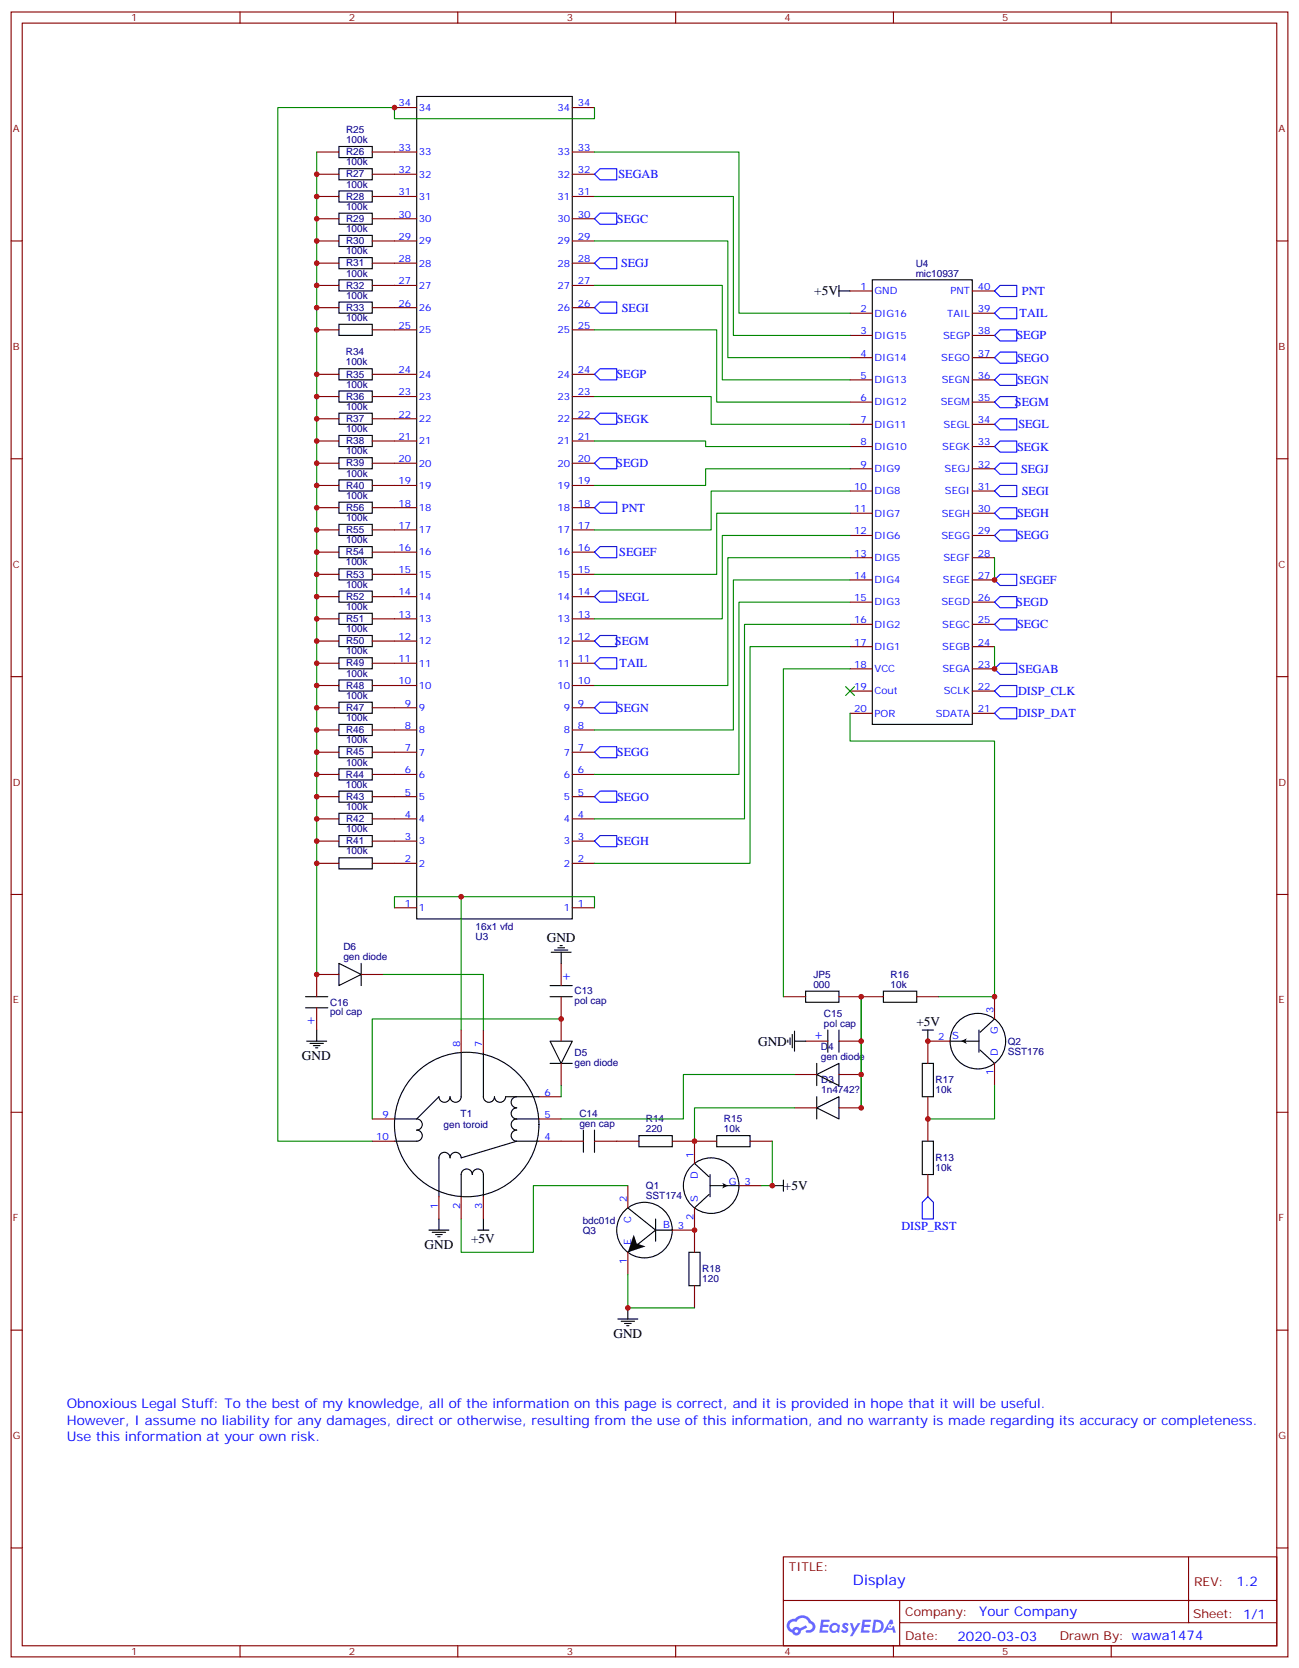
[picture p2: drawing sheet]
<svg xmlns="http://www.w3.org/2000/svg" width="412mm" height="529mm" viewBox="0 0 412 529" stroke-linecap="round" stroke-linejoin="round" font-family="sans-serif">
<g fill="none" stroke="#870000" stroke-width=".35">
<path d="M3.5 3.8h405.4v522.1h-405.4zM7.1 7.3h398.2v515.1h-398.2zM76.2 3.8v3.5M145.3 3.8v3.5M214.5 3.8v3.5M283.6 3.8v3.5M352.8 3.8v3.5M3.5 76.5h3.6M405.3 76.5h3.6M3.5 145.6h3.6M405.3 145.6h3.6M3.5 214.8h3.6"/>
<path d="M405.3 214.8h3.6M3.5 283.9h3.6M405.3 283.9h3.6M3.5 353.1h3.6M405.3 353.1h3.6M3.5 422.2h3.6M405.3 422.2h3.6M3.5 491.3h3.6M248.7 494.2h156.6v28.2h-156.6zM377.3 494.2v20.9M405.3 491.3h3.6M248.7 508h156.5"/>
<path d="M285.6 515.1h119.6M285.6 508v14.1M76.2 522.4v3.5M145.3 522.4v3.5M214.5 522.4v3.5M283.6 522.4v3.5M352.8 522.4v3.5"/>
</g>
<g fill="#5487ff">
<path d="M267.7 515.3a1.22 1.22 0 0 1 1.7 .3l-.4 .6a.47 .47 0 0 0-.3-.4 .47 .47 0 0 0-.5 .2l.1 .2a1.14 1.14 0 0 1 .8 1.8 1.14 1.14 0 0 1-1.9-.1l-.2-.1 .5-.6 .7 .4a.29 .29 0 0 0 .3-.2 .29 .29 0 0 0-.2-.3 1.04 1.04 0 0 1-.6-1.8z"/>
<path d="M260.7 514.1h2.4l.3 .2-.2 .5h-1.8l-.1 .9h1.5l.3 .4-.3 .3h-1.6l-.2 1.1 1.7 .1 .2 .3-.2 .3-2.6 .1z"/>
<path d="M273.8 514.1l2.7 .2-.1 .5h-1.8l-.2 .9h1.6l.3 .4-.4 .3h-1.6l-.1 1.1 1.7 .1 .2 .3-.2 .3-2.6 .1z"/>
<path d="M282.6 514.1h.7l.3 1.3-.6 .3a.69 .69 0 0 0-1 .3 .69 .69 0 0 0 .4 .9 .69 .69 0 0 0 .9-.6l.5-.3 .6 2.2h-.8l-.2-.8h-1.8l-.5 .8h-.8z"/>
<path d="M269.8 515.2h.8l.6 1.8 1.1-1.8h.9l-2.6 4.2h-.8l.9-1.6z"/>
<path d="M277.4 514.1l-.6 4.2h1.3a2.11 2.11 0 0 0 2.5-2.2 2.11 2.11 0 0 0-2.5-2zM278.1 514.8a1.43 1.43 0 0 1 1.6 1.6 1.43 1.43 0 0 1-2 1.1z"/>
<path d="M263.7 515.7a1.54 1.54 0 0 0-.1 2.2 1.54 1.54 0 0 0 2.2 .1l.6 .3 .3-2.3-.6-.3a1.49 1.49 0 0 0-2.4 0zM264 516.7a.94 .94 0 0 1 1.8 0 .94 .94 0 0 1-1.8 0z"/>
<path d="M250.4 514.5a2.18 2.18 0 0 0 1.1 3.7 1.44 1.44 0 0 0 1.6 .9 1.44 1.44 0 0 0 1.2-1.5l2-1-.5-.7-1.9 1a1.47 1.47 0 0 0-2.4 .4 1.39 1.39 0 0 1-.7-1.9 1.39 1.39 0 0 1 2-.5 2.12 2.12 0 0 1 2.2-1.3 2.12 2.12 0 0 1 1.9 1.7 1.14 1.14 0 0 1 1.1 1.4 1.14 1.14 0 0 1-1.7 .7 .43 .43 0 0 0-.5 .4 .43 .43 0 0 0 .4 .5 1.98 1.98 0 0 0 2.5-1.3 1.98 1.98 0 0 0-1.2-2.5 3.1 3.1 0 0 0-5.3-.7l-.9 .1zM252.3 517.8a.55 .55 0 0 1 1.1 0 .55 .55 0 0 1-1.1 0z"/>
<circle cx="282.6" cy="516.2" r=".26"/>
</g>
<g fill="none" stroke="#000" stroke-width=".35">
<path d="M132.3 30.6h49.4v261.1h-49.4zM107.6 46.5h10.6v3.5h-10.6zM107.6 53.6h10.6v3.5h-10.6zM107.6 60.6h10.6v3.5h-10.6zM107.6 67.7h10.6v3.5h-10.6zM107.6 74.7h10.6v3.5h-10.6zM107.6 81.8h10.6v3.5h-10.6zM107.6 88.8h10.6v3.6h-10.6zM107.6 95.9h10.6v3.5h-10.6zM266.3 90.6v3.5M266.3 92.4h3.6M276.9 88.8h31.8v141.1h-31.8z"/>
<path d="M107.6 102.9h10.6v3.6h-10.6zM107.6 117.1h10.6v3.5h-10.6zM107.6 124.1h10.6v3.5h-10.6zM107.6 131.2h10.6v3.5h-10.6zM107.6 138.2h10.6v3.5h-10.6zM107.6 145.3h10.6v3.5h-10.6zM107.6 152.3h10.6v3.6h-10.6zM107.6 159.4h10.6v3.5h-10.6zM107.6 173.5h10.6v3.5h-10.6zM107.6 166.4h10.6v3.6h-10.6zM107.6 194.7h10.6v3.5h-10.6zM107.6 187.6h10.6v3.5h-10.6z"/>
<path d="M107.6 180.6h10.6v3.5h-10.6zM107.6 215.8h10.6v3.6h-10.6zM107.6 208.8h10.6v3.5h-10.6zM107.6 201.7h10.6v3.5h-10.6zM107.6 229.9h10.6v3.6h-10.6zM107.6 222.9h10.6v3.5h-10.6zM107.6 237h10.6v3.5h-10.6zM107.6 258.2h10.6v3.5h-10.6zM107.6 251.1h10.6v3.5h-10.6zM107.6 244.1h10.6v3.5h-10.6zM107.6 272.3h10.6v3.5h-10.6zM107.6 265.2h10.6v3.5h-10.6z"/>
<path d="M97 316.4h7.1M97 319.9h7.1M107.6 305.8l7.1 3.5-7.1 3.5zM114.7 305.8v7M174.6 312.8h7.1M174.6 316.4h7.1M175 302.3h6.3M176 301.6h4.3M177.1 300.8h2.1M177.8 300.1h.7M178.2 302.3v3.5M255.8 314.6h10.5v3.5h-10.5z"/>
<path d="M280.5 314.6h10.5v3.5h-10.5zM97.4 330.5h6.3M98.4 331.2h4.3M99.5 331.9h2.1M100.2 332.6h.7M100.5 327v3.5M146.4 334v14.1a1.76 1.76 0 0 1-1.8 1.8 1.76 1.76 0 0 1-1.7-1.8 1.76 1.76 0 0 1-1.8 1.8 1.76 1.76 0 0 1-1.8-1.8l-7 7.1h-7.1M153.5 334v14.1a1.76 1.76 0 0 0 1.7 1.8 1.76 1.76 0 0 0 1.8-1.8 1.76 1.76 0 0 0 1.8 1.8 1.76 1.76 0 0 0 1.7-1.8h10.6M174.6 330.5h7.1l-3.5 7zM174.6 337.5h7.1M250.1 330.1v.7M250.8 329.4v2.1"/>
<path d="M251.5 328.4v4.2M252.2 330.5h3.6M252.2 327.3v6.4M259.3 337.5v7.1M262.8 327v7M266.3 327v7M292.8 337.5h3.5v10.6h-3.5zM292.8 327h3.5M294.6 327v3.5M301.6 330.5h9.2M310.8 327v7M311.1 333.3l4.6 4.2"/>
<path d="M315.7 323.4l-4.6 4.3M132.3 355.2a1.76 1.76 0 0 1 1.8 1.7 1.76 1.76 0 0 1-1.8 1.8 1.76 1.76 0 0 1 1.8 1.8 1.76 1.76 0 0 1-1.8 1.7h-7.1M164 348.1a1.76 1.76 0 0 0-1.7 1.8 1.76 1.76 0 0 0 1.7 1.7 1.76 1.76 0 0 0-1.7 1.8 1.76 1.76 0 0 0 1.7 1.8M164 355.2a1.76 1.76 0 0 0-1.7 1.7 1.76 1.76 0 0 0 1.7 1.8 1.76 1.76 0 0 0-1.7 1.8 1.76 1.76 0 0 0 1.7 1.7M164 355.2h7.1M185.2 358.7v7.1M188.7 358.7v7.1M259.3 351.6l7-3.5v7.1zM259.3 341.1l7-3.6v7.1zM259.3 348.1v7.1M146.4 379.9v-7.1a1.76 1.76 0 0 1 1.8-1.7 1.76 1.76 0 0 1 1.7 1.7 1.76 1.76 0 0 1 1.8-1.7 1.76 1.76 0 0 1 1.8 1.7v7.1M171.1 362.2h-7.1l-17.6 5.3a1.76 1.76 0 0 0-1.8-1.7 1.76 1.76 0 0 0-1.7 1.7 1.76 1.76 0 0 0-1.8-1.7 1.76 1.76 0 0 0-1.8 1.7v12.4"/>
<path d="M202.8 360.5h10.6v3.5h-10.6zM220.5 369.3l4.6 4.2M225.1 379.2l-4.6 4.2M225.4 372.8v7.1M225.4 376.3h9.2M227.5 360.5h10.6v3.5h-10.6zM245.2 376.3h3.5M248.7 374.6v3.5M292.8 362.2h3.5v10.6h-3.5zM136.2 390.5h6.3M137.2 391.2h4.3M138.3 391.9h2.1"/>
<path d="M139 392.6h.7M139.3 386.9v3.6M151.7 390.5h3.5M153.5 386.9v3.6M199.3 383.4l8.8 7.1M208.1 386.9v7.1M208.1 390.5l-8.8 7M208.1 390.5h5.3M218.7 397.5h3.5v10.6h-3.5zM196.1 418.7h6.4M197.2 419.4h4.2M199.3 415.1v3.6"/>
<path d="M198.3 420.1h2.1M199 420.8h.7"/>
<circle cx="310.4" cy="330.5" r="8.8"/>
<circle cx="148.2" cy="356.9" r="22.9"/>
<circle cx="225.8" cy="376.3" r="8.8"/>
<circle cx="204.6" cy="390.5" r="8.8"/>
</g>
<g fill="none" stroke="#870000" stroke-width=".35">
<path d="M125.2 34.1h7.1M181.7 34.1h7M100.5 48.3h7.1M100.5 55.3h7.1M118.2 48.3h14.1M118.2 55.3h14.1M181.7 48.3h7M181.7 55.3h7M100.5 62.4h7.1M100.5 69.4h7.1M100.5 76.5h7.1M118.2 62.4h14.1"/>
<path d="M118.2 69.4h14.1M118.2 76.5h14.1M181.7 62.4h7M181.7 69.4h7M181.7 76.5h7M100.5 83.5h7.1M100.5 90.6h7.1M100.5 97.6h7.1M118.2 83.5h14.1M118.2 90.6h14.1M118.2 97.6h14.1M181.7 83.5h7"/>
<path d="M181.7 90.6h7M181.7 97.6h7M269.9 92.4h7M269.9 99.4h7M308.7 92.4h7M308.7 99.4h7M100.5 104.7h7.1M100.5 118.8h7.1M118.2 104.7h14.1M118.2 118.8h14.1M181.7 104.7h7M181.7 118.8h7"/>
<path d="M269.9 106.5h7M269.9 113.5h7M308.7 106.5h7M308.7 113.5h7M100.5 125.9h7.1M100.5 132.9h7.1M100.5 140h7.1M118.2 125.9h14.1M118.2 132.9h14.1M118.2 140h14.1M181.7 125.9h7M181.7 132.9h7"/>
<path d="M181.7 140h7M269.9 120.6h7M269.9 127.6h7M269.9 134.7h7M308.7 120.6h7M308.7 127.6h7M308.7 134.7h7M100.5 147h7.1M100.5 154.1h7.1M118.2 147h14.1M118.2 154.1h14.1M181.7 147h7"/>
<path d="M181.7 154.1h7M269.9 141.7h7M269.9 148.8h7M269.9 155.9h7M308.7 141.7h7M308.7 148.8h7M308.7 155.9h7M100.5 161.1h7.1M100.5 175.3h7.1M100.5 168.2h7.1M118.2 161.1h14.1M118.2 175.3h14.1"/>
<path d="M118.2 168.2h14.1M181.7 161.1h7M181.7 175.3h7M181.7 168.2h7M269.9 162.9h7M269.9 170h7M269.9 177h7M308.7 162.9h7M308.7 170h7M308.7 177h7M100.5 196.4h7.1M100.5 189.4h7.1"/>
<path d="M100.5 182.3h7.1M118.2 196.4h14.1M118.2 189.4h14.1M118.2 182.3h14.1M181.7 196.4h7M181.7 189.4h7M181.7 182.3h7M269.9 184.1h7M269.9 191.1h7M269.9 198.2h7M308.7 184.1h7M308.7 191.1h7"/>
<path d="M308.7 198.2h7M100.5 217.6h7.1M100.5 210.5h7.1M100.5 203.5h7.1M118.2 217.6h14.1M118.2 210.5h14.1M118.2 203.5h14.1M181.7 217.6h7M181.7 210.5h7M181.7 203.5h7M269.9 205.2h7M269.9 212.3h7"/>
<path d="M269.9 219.4h7M308.7 205.2h7M308.7 212.3h7M308.7 219.4h7M100.5 231.7h7.1M100.5 224.6h7.1M100.5 238.8h7.1M118.2 231.7h14.1M118.2 224.6h14.1M118.2 238.8h14.1M181.7 231.7h7M181.7 224.6h7"/>
<path d="M181.7 238.8h7M269.9 226.4h7M308.7 226.4h7M100.5 259.9h7.1M100.5 252.9h7.1M100.5 245.8h7.1M118.2 259.9h14.1M118.2 252.9h14.1M118.2 245.8h14.1M181.7 259.9h7M181.7 252.9h7M181.7 245.8h7"/>
<path d="M100.5 274h7.1M100.5 267h7.1M118.2 274h14.1M118.2 267h14.1M181.7 274h7M181.7 267h7M125.2 288.1h7.1M181.7 288.1h7M100.5 319.9v7.1M107.6 309.3h-7.1v7.1M114.7 309.3h7M178.2 305.8v7"/>
<path d="M178.2 316.4v14.1M248.7 316.4h7.1M266.3 316.4h14.2M291 316.4h7.1M315.7 316.4v7M146.4 327v7M153.5 327v7M178.2 337.5v7.1M255.8 330.5h7M266.3 330.5h7.1M301.6 330.5h-7v7M315.7 337.5v7.1"/>
<path d="M118.2 355.2h7M171.1 355.2h7.1M171.1 348.1h7.1M252.2 351.6h7.1M252.2 341.1h7.1M266.3 351.6h7.1M266.3 341.1h7.1M294.6 348.1v14.1M118.2 362.2h7M139.3 379.9v7M146.4 379.9v7M153.5 379.9v7"/>
<path d="M171.1 362.2h14.1M188.7 362.2h14.1M199.3 376.3v7.1M213.4 362.2h14.1M220.5 362.2v7.1M234.6 376.3h7.1M238.1 362.2h7.1M294.6 372.8v7.1M199.3 397.5v7.1M213.4 390.5h7.1M220.5 383.4v14.1M220.5 408.1v7"/>
</g>
<path d="M305.2 330.5l1.7-.9-.4 .9 .4 .9zM229.3 375.5l1.8 .8-1.8 .9 .4-.9zM201.2 391.9l.9 2.8 2.8 .9-5.6 1.9z" fill="#000"/>
<g fill="none" stroke="#00f" stroke-width=".35">
<path d="M190.5 53.6h5.3v3.5h-5.3l-1.8-1.8zM190.5 67.7h5.3v3.5h-5.3l-1.8-1.8zM188.7 83.5l1.8-1.7h5.3v3.5h-5.3zM188.7 97.6l1.8-1.7h5.3v3.5h-5.3zM315.7 92.4l1.8-1.8h5.3v3.5h-5.3zM315.7 99.4l1.8-1.8h5.3v3.6h-5.3zM190.5 117.1h5.3v3.5h-5.3l-1.8-1.8zM317.5 104.7h5.3v3.5h-5.3l-1.8-1.7zM317.5 111.8h5.3v3.5h-5.3l-1.8-1.8zM190.5 131.2h5.3v3.5h-5.3l-1.8-1.8zM315.7 134.7l1.8-1.8h5.3v3.6h-5.3zM315.7 127.6l1.8-1.7h5.3v3.5h-5.3z"/>
<path d="M315.7 120.6l1.8-1.8h5.3v3.5h-5.3zM317.5 140h5.3v3.5h-5.3l-1.8-1.8zM188.7 147l1.8-1.7h5.3v3.5h-5.3zM315.7 155.9l1.8-1.8h5.3v3.5h-5.3zM317.5 147h5.3v3.6h-5.3l-1.8-1.8zM188.7 161.1l1.8-1.7h5.3v3.5h-5.3zM188.7 175.3l1.8-1.8h5.3v3.5h-5.3zM315.7 162.9l1.8-1.8h5.3v3.6h-5.3zM317.5 168.2h5.3v3.5h-5.3l-1.8-1.7zM190.5 187.6h5.3v3.5h-5.3l-1.8-1.7zM315.7 198.2l1.8-1.8h5.3v3.6h-5.3zM315.7 191.1l1.8-1.7h5.3v3.5h-5.3z"/>
<path d="M317.5 182.3h5.3v3.5h-5.3l-1.8-1.7zM188.7 210.5l1.8-1.7h5.3v3.5h-5.3zM188.7 203.5l1.8-1.8h5.3v3.5h-5.3zM317.5 217.6h5.3v3.5h-5.3l-1.8-1.7zM317.5 210.5h5.3v3.6h-5.3l-1.8-1.8zM188.7 224.6l1.8-1.7h5.3v3.5h-5.3zM188.7 238.8l1.8-1.8h5.3v3.5h-5.3zM317.5 224.6h5.3v3.6h-5.3l-1.8-1.8zM190.5 251.1h5.3v3.5h-5.3l-1.8-1.7zM190.5 265.2h5.3v3.5h-5.3l-1.8-1.7zM294.6 379.9l1.7 1.7v5.3h-3.5v-5.3z"/>
</g>
<g fill="none" stroke="#008700" stroke-width=".35">
<path d="M188.7 34.1v3.6h-63.5v-3.6h-37v328.1h30M100.5 48.3v261M188.7 48.3h45.9v51.1h35.3M188.7 62.4h44.1v44.1h37.1M188.7 76.5h42.4v37h38.8M188.7 90.6h40.6v30h40.6M188.7 104.7h38.8v22.9h42.4M188.7 125.9h37.1v8.8h44.1M188.7 140h35.3v1.7h45.9M269.9 148.8h-45.9v5.3h-35.3M269.9 155.9h-44.1v12.3h-37.1M269.9 162.9h-42.4v19.4h-38.8"/>
<path d="M269.9 170h-40.6v26.4h-40.6M269.9 177h-38.8v40.6h-42.4M315.7 177v7.1M269.9 184.1h-37.1v47.6h-44.1M269.9 191.1h-35.3v54.7h-45.9M269.9 198.2h-33.5v61.7h-47.7M269.9 205.2h-31.8v68.8h-49.4M269.9 212.3h-21.2v104.1M315.7 205.2v7.1M269.9 226.4v8.8h45.8v81.2h-17.6M125.2 288.1v-3.5h63.5v3.5M146.4 284.6v42.4"/>
<path d="M121.7 309.3h31.8v17.7M273.4 316.4v35.2M178.2 323.4h-60v31.8M178.2 344.6v3.5M252.2 351.6h-31.7v10.6M252.2 341.1h-35.2v14.1h-38.8M315.7 344.6v10.6h-21.1M199.3 376.3h-30v21.2h-22.9v-10.6M245.2 362.2v14.1h-3.5M199.3 404.6v10.5h21.2"/>
</g>
<g fill="#c00">
<circle cx="294.6" cy="330.5" r=".88"/>
<circle cx="294.6" cy="355.2" r=".88"/>
<circle cx="315.7" cy="212.3" r=".88"/>
<circle cx="315.7" cy="184.1" r=".88"/>
<circle cx="315.7" cy="316.4" r=".88"/>
<circle cx="273.4" cy="316.4" r=".88"/>
<circle cx="273.4" cy="351.6" r=".88"/>
<circle cx="273.4" cy="330.5" r=".88"/>
<circle cx="245.2" cy="376.3" r=".88"/>
<circle cx="220.5" cy="362.2" r=".88"/>
<circle cx="100.5" cy="309.3" r=".88"/>
<circle cx="220.5" cy="390.5" r=".88"/>
<circle cx="199.3" cy="415.1" r=".88"/>
<circle cx="273.4" cy="341.1" r=".88"/>
<circle cx="125.2" cy="34.1" r=".88"/>
<circle cx="146.4" cy="284.6" r=".88"/>
<circle cx="178.2" cy="323.4" r=".88"/>
<circle cx="100.5" cy="55.3" r=".88"/>
<circle cx="100.5" cy="62.4" r=".88"/>
<circle cx="100.5" cy="69.4" r=".88"/>
<circle cx="100.5" cy="76.5" r=".88"/>
<circle cx="100.5" cy="83.5" r=".88"/>
<circle cx="100.5" cy="90.6" r=".88"/>
<circle cx="100.5" cy="97.6" r=".88"/>
<circle cx="100.5" cy="104.7" r=".88"/>
<circle cx="100.5" cy="118.8" r=".88"/>
<circle cx="100.5" cy="125.9" r=".88"/>
<circle cx="100.5" cy="132.9" r=".88"/>
<circle cx="100.5" cy="140" r=".88"/>
<circle cx="100.5" cy="147" r=".88"/>
<circle cx="100.5" cy="154.1" r=".88"/>
<circle cx="100.5" cy="161.1" r=".88"/>
<circle cx="100.5" cy="231.7" r=".88"/>
<circle cx="100.5" cy="224.6" r=".88"/>
<circle cx="100.5" cy="217.6" r=".88"/>
<circle cx="100.5" cy="210.5" r=".88"/>
<circle cx="100.5" cy="203.5" r=".88"/>
<circle cx="100.5" cy="196.4" r=".88"/>
<circle cx="100.5" cy="189.4" r=".88"/>
<circle cx="100.5" cy="182.3" r=".88"/>
<circle cx="100.5" cy="175.3" r=".88"/>
<circle cx="100.5" cy="168.2" r=".88"/>
<circle cx="100.5" cy="274" r=".88"/>
<circle cx="100.5" cy="267" r=".88"/>
<circle cx="100.5" cy="259.9" r=".88"/>
<circle cx="100.5" cy="252.9" r=".88"/>
<circle cx="100.5" cy="245.8" r=".88"/>
<circle cx="100.5" cy="238.8" r=".88"/>
</g>
<path d="M268.5 217.9l2.8 2.9zM268.5 220.8l2.8-2.9z" fill="#c00" stroke="#008700" stroke-width=".35"/>
<text font-size="4.6" fill="#00f" x="270.8" y="503.2">Display</text>
<g font-size="4.2">
<text x="258.5" y="93.8">+5V</text>
<text x="173.6" y="299">GND</text>
<text x="290.9" y="325.7">+5V</text>
<text x="240.7" y="331.9">GND</text>
<text x="95.8" y="336.5">GND</text>
<text x="248.9" y="377.8">+5V</text>
<text x="149.6" y="394.4">+5V</text>
<text x="134.8" y="396.5">GND</text>
<text x="194.7" y="424.8">GND</text>
</g>
<g font-size="4.2" fill="#00f">
<text x="178.2" y="311.1">+</text>
<text x="97.1" y="325">+</text>
<text x="261.1" y="330.5" transform="rotate(-90 261.1 330.5)">+</text>
<text x="21.2" y="446.9">Obnoxious Legal Stuff: To the best of my knowledge, all of the information on this page is correct, and it is provided in hope that it will be useful.</text>
<text x="21.2" y="452.2">However, I assume no liability for any damages, direct or otherwise, resulting from the use of this information, and no warranty is made regarding its accuracy or completeness.</text>
<text x="21.2" y="457.5">Use this information at your own risk.</text>
<text x="392.5" y="503.4">1.2</text>
<text x="310.9" y="513">Your Company</text>
<text x="304" y="520.8">2020-03-03</text>
</g>
<g font-size="3.9" fill="#00f">
<text x="196.4" y="56.5">SEGAB</text>
<text x="195.9" y="70.7">SEGC</text>
<text x="197.2" y="84.8">SEGJ</text>
<text x="324.4" y="93.6">PNT</text>
<text x="197.4" y="98.9">SEGI</text>
<text x="323.7" y="100.6">TAIL</text>
<text x="322.7" y="107.7">SEGP</text>
<text x="322.9" y="114.8">SEGO</text>
<text x="195.7" y="120.1">SEGP</text>
<text x="322.9" y="121.8">SEGN</text>
<text x="322.2" y="128.9">SEGM</text>
<text x="195.9" y="134.2">SEGK</text>
<text x="323.3" y="135.9">SEGL</text>
<text x="322.9" y="143">SEGK</text>
<text x="195.6" y="148.3">SEGD</text>
<text x="324.2" y="150.1">SEGJ</text>
<text x="324.4" y="157.1">SEGI</text>
<text x="197.4" y="162.4">PNT</text>
<text x="322.9" y="164.2">SEGH</text>
<text x="322.9" y="171.2">SEGG</text>
<text x="196.6" y="176.5">SEGEF</text>
<text x="323.6" y="185.3">SEGEF</text>
<text x="196.3" y="190.6">SEGL</text>
<text x="322.6" y="192.4">SEGD</text>
<text x="322.9" y="199.4">SEGC</text>
<text x="195.2" y="204.7">SEGM</text>
<text x="196.7" y="211.8">TAIL</text>
<text x="323.4" y="213.5">SEGAB</text>
<text x="323.2" y="220.6">DISP_CLK</text>
<text x="195.9" y="225.9">SEGN</text>
<text x="323.2" y="227.7">DISP_DAT</text>
<text x="195.9" y="240">SEGG</text>
<text x="195.9" y="254.1">SEGO</text>
<text x="195.9" y="268.2">SEGH</text>
<text x="286.2" y="390.3">DISP_RST</text>
</g>
<g font-size="3.9" fill="#800">
<text x="250.5" y="498.8">TITLE:</text>
<text x="379.1" y="503.4">REV:</text>
<text x="287.4" y="513">Company:</text>
<text x="378.7" y="513.6">Sheet: 1/1</text>
<text x="287.4" y="520.6">Date:</text>
<text x="336.4" y="520.7">Drawn By: wawa1474</text>
</g>
<g font-size="3.2" fill="#800">
<text x="41.6" y="6.8">1</text>
<text x="110.8" y="6.8">2</text>
<text x="179.9" y="6.8">3</text>
<text x="249.1" y="6.8">4</text>
<text x="318.2" y="6.8">5</text>
<text x="4.1" y="41.9">A</text>
<text x="405.9" y="41.9">A</text>
<text x="4.1" y="111.1">B</text>
<text x="405.9" y="111.1">B</text>
<text x="4.1" y="180.2">C</text>
<text x="405.9" y="180.2">C</text>
<text x="4.1" y="249.3">D</text>
<text x="405.9" y="249.3">D</text>
<text x="4.1" y="318.5">E</text>
<text x="405.9" y="318.5">E</text>
<text x="4.1" y="387.6">F</text>
<text x="405.9" y="387.6">F</text>
<text x="4.1" y="456.8">G</text>
<text x="405.9" y="456.8">G</text>
<text x="41.6" y="525.4">1</text>
<text x="110.8" y="525.4">2</text>
<text x="179.9" y="525.4">3</text>
<text x="249.1" y="525.4">4</text>
<text x="318.2" y="525.4">5</text>
</g>
<g font-size="3.2" fill="#00f">
<text x="126.5" y="33.8">34</text>
<text x="133" y="35.2">34</text>
<text x="176.9" y="35.2">34</text>
<text x="183.4" y="33.8">34</text>
<text x="126.5" y="47.9">33</text>
<text x="183.4" y="47.9">33</text>
<text x="133" y="49.3">33</text>
<text x="176.9" y="49.3">33</text>
<text x="126.5" y="55">32</text>
<text x="133" y="56.4">32</text>
<text x="176.9" y="56.4">32</text>
<text x="183.4" y="55">32</text>
<text x="126.5" y="62">31</text>
<text x="133" y="63.4">31</text>
<text x="176.9" y="63.4">31</text>
<text x="183.4" y="62">31</text>
<text x="126.5" y="69.1">30</text>
<text x="133" y="70.5">30</text>
<text x="176.9" y="70.5">30</text>
<text x="183.4" y="69.1">30</text>
<text x="126.5" y="76.1">29</text>
<text x="133" y="77.5">29</text>
<text x="176.9" y="77.5">29</text>
<text x="183.4" y="76.1">29</text>
<text x="126.5" y="83.2">28</text>
<text x="183.4" y="83.2">28</text>
<text x="133" y="84.6">28</text>
<text x="176.9" y="84.6">28</text>
<text x="126.5" y="90.2">27</text>
<text x="133" y="91.7">27</text>
<text x="176.9" y="91.7">27</text>
<text x="183.4" y="90.2">27</text>
<text x="273.1" y="92">1</text>
<text x="277.6" y="93.4">GND</text>
<text x="301.7" y="93.4">PNT</text>
<text x="310.4" y="92">40</text>
<text x="126.5" y="97.3">26</text>
<text x="133" y="98.7">26</text>
<text x="176.9" y="98.7">26</text>
<text x="183.4" y="97.3">26</text>
<text x="273.1" y="99.1">2</text>
<text x="277.6" y="100.5">DIG16</text>
<text x="300.8" y="100.5">TAIL</text>
<text x="310.4" y="99.1">39</text>
<text x="126.5" y="104.4">25</text>
<text x="133" y="105.8">25</text>
<text x="176.9" y="105.8">25</text>
<text x="183.4" y="104.4">25</text>
<text x="273.1" y="106.1">3</text>
<text x="277.6" y="107.5">DIG15</text>
<text x="299.4" y="107.5">SEGP</text>
<text x="310.4" y="106.1">38</text>
<text x="273.1" y="113.2">4</text>
<text x="310.4" y="113.2">37</text>
<text x="126.5" y="118.5">24</text>
<text x="133" y="119.9">24</text>
<text x="176.9" y="119.9">24</text>
<text x="183.4" y="118.5">24</text>
<text x="277.6" y="114.6">DIG14</text>
<text x="298.8" y="114.6">SEGO</text>
<text x="126.5" y="125.5">23</text>
<text x="183.4" y="125.5">23</text>
<text x="273.1" y="120.2">5</text>
<text x="277.6" y="121.6">DIG13</text>
<text x="299" y="121.6">SEGN</text>
<text x="310.4" y="120.2">36</text>
<text x="133" y="126.9">23</text>
<text x="176.9" y="126.9">23</text>
<text x="273.1" y="127.3">6</text>
<text x="277.6" y="128.7">DIG12</text>
<text x="298.7" y="128.7">SEGM</text>
<text x="310.4" y="127.3">35</text>
<text x="126.5" y="132.6">22</text>
<text x="133" y="134">22</text>
<text x="176.9" y="134">22</text>
<text x="183.4" y="132.6">22</text>
<text x="273.1" y="134.3">7</text>
<text x="277.6" y="135.7">DIG11</text>
<text x="299.6" y="135.7">SEGL</text>
<text x="310.4" y="134.3">34</text>
<text x="126.5" y="139.6">21</text>
<text x="133" y="141">21</text>
<text x="176.9" y="141">21</text>
<text x="183.4" y="139.6">21</text>
<text x="273.1" y="141.4">8</text>
<text x="277.6" y="142.8">DIG10</text>
<text x="299.1" y="142.8">SEGK</text>
<text x="310.4" y="141.4">33</text>
<text x="126.5" y="146.7">20</text>
<text x="133" y="148.1">20</text>
<text x="176.9" y="148.1">20</text>
<text x="183.4" y="146.7">20</text>
<text x="273.1" y="148.4">9</text>
<text x="277.6" y="149.9">DIG9</text>
<text x="299.9" y="149.9">SEGJ</text>
<text x="310.4" y="148.4">32</text>
<text x="126.5" y="153.7">19</text>
<text x="133" y="155.2">19</text>
<text x="176.9" y="155.2">19</text>
<text x="183.4" y="153.7">19</text>
<text x="271.1" y="155.5">10</text>
<text x="310.4" y="155.5">31</text>
<text x="126.5" y="160.8">18</text>
<text x="183.4" y="160.8">18</text>
<text x="277.6" y="156.9">DIG8</text>
<text x="300" y="156.9">SEGI</text>
<text x="126.5" y="167.9">17</text>
<text x="133" y="162.2">18</text>
<text x="176.9" y="162.2">18</text>
<text x="183.4" y="167.9">17</text>
<text x="271.1" y="162.6">11</text>
<text x="277.6" y="164">DIG7</text>
<text x="299" y="164">SEGH</text>
<text x="310.4" y="162.6">30</text>
<text x="133" y="169.3">17</text>
<text x="176.9" y="169.3">17</text>
<text x="271.1" y="169.6">12</text>
<text x="277.6" y="171">DIG6</text>
<text x="298.9" y="171">SEGG</text>
<text x="310.4" y="169.6">29</text>
<text x="126.5" y="174.9">16</text>
<text x="133" y="176.3">16</text>
<text x="176.9" y="176.3">16</text>
<text x="183.4" y="174.9">16</text>
<text x="271.1" y="176.7">13</text>
<text x="277.6" y="178.1">DIG5</text>
<text x="299.5" y="178.1">SEGF</text>
<text x="310.4" y="176.7">28</text>
<text x="126.5" y="182">15</text>
<text x="133" y="183.4">15</text>
<text x="176.9" y="183.4">15</text>
<text x="183.4" y="182">15</text>
<text x="271.1" y="183.7">14</text>
<text x="277.6" y="185.1">DIG4</text>
<text x="299.3" y="185.1">SEGE</text>
<text x="310.4" y="183.7">27</text>
<text x="126.5" y="189">14</text>
<text x="133" y="190.4">14</text>
<text x="176.9" y="190.4">14</text>
<text x="183.4" y="189">14</text>
<text x="271.1" y="190.8">15</text>
<text x="310.4" y="190.8">26</text>
<text x="126.5" y="196.1">13</text>
<text x="133" y="197.5">13</text>
<text x="176.9" y="197.5">13</text>
<text x="183.4" y="196.1">13</text>
<text x="271.1" y="197.8">16</text>
<text x="277.6" y="192.2">DIG3</text>
<text x="298.9" y="192.2">SEGD</text>
<text x="310.4" y="197.8">25</text>
<text x="126.5" y="203.1">12</text>
<text x="183.4" y="203.1">12</text>
<text x="277.6" y="199.2">DIG2</text>
<text x="299.1" y="199.2">SEGC</text>
<text x="133" y="204.5">12</text>
<text x="176.9" y="204.5">12</text>
<text x="271.1" y="204.9">17</text>
<text x="277.6" y="206.3">DIG1</text>
<text x="299.2" y="206.3">SEGB</text>
<text x="310.4" y="204.9">24</text>
<text x="126.5" y="210.2">11</text>
<text x="133" y="211.6">11</text>
<text x="176.9" y="211.6">11</text>
<text x="183.4" y="210.2">11</text>
<text x="271.1" y="211.9">18</text>
<text x="277.6" y="213.4">VCC</text>
<text x="299.2" y="213.4">SEGA</text>
<text x="310.4" y="211.9">23</text>
<text x="126.5" y="217.2">10</text>
<text x="133" y="218.7">10</text>
<text x="176.9" y="218.7">10</text>
<text x="183.4" y="217.2">10</text>
<text x="271.1" y="219">19</text>
<text x="277.6" y="220.4">Cout</text>
<text x="299.6" y="220.4">SCLK</text>
<text x="310.4" y="219">22</text>
<text x="128.5" y="224.3">9</text>
<text x="133" y="225.7">9</text>
<text x="179" y="225.7">9</text>
<text x="183.4" y="224.3">9</text>
<text x="271.1" y="226.1">20</text>
<text x="277.6" y="227.5">POR</text>
<text x="297.1" y="227.5">SDATA</text>
<text x="310.4" y="226.1">21</text>
<text x="128.5" y="231.4">8</text>
<text x="133" y="232.8">8</text>
<text x="179" y="232.8">8</text>
<text x="183.4" y="231.4">8</text>
<text x="128.5" y="238.4">7</text>
<text x="133" y="239.8">7</text>
<text x="179" y="239.8">7</text>
<text x="183.4" y="238.4">7</text>
<text x="128.5" y="245.5">6</text>
<text x="183.4" y="245.5">6</text>
<text x="133" y="246.9">6</text>
<text x="179" y="246.9">6</text>
<text x="128.5" y="252.5">5</text>
<text x="133" y="253.9">5</text>
<text x="179" y="253.9">5</text>
<text x="183.4" y="252.5">5</text>
<text x="128.5" y="259.6">4</text>
<text x="133" y="261">4</text>
<text x="179" y="261">4</text>
<text x="183.4" y="259.6">4</text>
<text x="128.5" y="266.6">3</text>
<text x="133" y="268">3</text>
<text x="179" y="268">3</text>
<text x="183.4" y="266.6">3</text>
<text x="128.5" y="273.7">2</text>
<text x="133" y="275.1">2</text>
<text x="179" y="275.1">2</text>
<text x="183.4" y="273.7">2</text>
<text x="128.5" y="287.8">1</text>
<text x="183.4" y="287.8">1</text>
<text x="133" y="289.2">1</text>
<text x="179" y="289.2">1</text>
<text x="315.4" y="321.7" transform="rotate(-90 315.4 321.7)">3</text>
<text x="302.3" y="329.8">S</text>
<text x="316.8" y="328.4" transform="rotate(-90 316.8 328.4)">G</text>
<text x="146" y="332.2" transform="rotate(-90 146 332.2)">8</text>
<text x="153.1" y="332.2" transform="rotate(-90 153.1 332.2)">7</text>
<text x="297.8" y="330.1">2</text>
<text x="316.8" y="335.1" transform="rotate(-90 316.8 335.1)">D</text>
<text x="315.4" y="341.3" transform="rotate(-90 315.4 341.3)">1</text>
<text x="172.9" y="347.8">6</text>
<text x="121.5" y="354.8">9</text>
<text x="172.9" y="354.8">5</text>
<text x="119.4" y="361.9">10</text>
<text x="172.9" y="361.9">4</text>
<text x="220.1" y="367.5" transform="rotate(-90 220.1 367.5)">1</text>
<text x="221.5" y="374.2" transform="rotate(-90 221.5 374.2)">D</text>
<text x="231.4" y="376">G</text>
<text x="236.4" y="376">3</text>
<text x="139" y="383.6" transform="rotate(-90 139 383.6)">1</text>
<text x="146" y="383.6" transform="rotate(-90 146 383.6)">2</text>
<text x="153.1" y="383.6" transform="rotate(-90 153.1 383.6)">3</text>
<text x="199" y="381.6" transform="rotate(-90 199 381.6)">2</text>
<text x="221.5" y="381.6" transform="rotate(-90 221.5 381.6)">S</text>
<text x="200.4" y="388.1" transform="rotate(-90 200.4 388.1)">C</text>
<text x="210.6" y="389.7">B</text>
<text x="220.1" y="387.2" transform="rotate(-90 220.1 387.2)">2</text>
<text x="200.4" y="395" transform="rotate(-90 200.4 395)">E</text>
<text x="215.2" y="390.1">3</text>
<text x="199" y="401.3" transform="rotate(-90 199 401.3)">1</text>
</g>
<g font-size="3.2" fill="#000080">
<text x="109.9" y="45.4">100k</text>
<text x="109.9" y="42.2">R25</text>
<text x="109.9" y="52.5">100k</text>
<text x="109.9" y="49.3">R26</text>
<text x="109.9" y="59.5">100k</text>
<text x="109.9" y="56.3">R27</text>
<text x="109.9" y="63.4">R28</text>
<text x="109.9" y="66.6">100k</text>
<text x="109.9" y="70.4">R29</text>
<text x="109.9" y="73.7">100k</text>
<text x="109.9" y="77.5">R30</text>
<text x="109.9" y="80.7">100k</text>
<text x="109.9" y="87.8">100k</text>
<text x="109.9" y="84.5">R31</text>
<text x="290.7" y="87.8">mic10937</text>
<text x="290.7" y="84.6">U4</text>
<text x="109.9" y="94.8">100k</text>
<text x="109.9" y="91.6">R32</text>
<text x="109.9" y="101.9">100k</text>
<text x="109.9" y="98.7">R33</text>
<text x="109.8" y="112.8">R34</text>
<text x="109.8" y="116">100k</text>
<text x="109.9" y="119.8">R35</text>
<text x="109.9" y="123">100k</text>
<text x="109.9" y="130.1">100k</text>
<text x="109.9" y="126.9">R36</text>
<text x="109.9" y="137.2">100k</text>
<text x="109.9" y="133.9">R37</text>
<text x="109.9" y="141">R38</text>
<text x="109.9" y="144.2">100k</text>
<text x="109.9" y="148">R39</text>
<text x="109.9" y="151.3">100k</text>
<text x="109.9" y="155.1">R40</text>
<text x="109.9" y="158.3">100k</text>
<text x="109.9" y="165.4">100k</text>
<text x="109.9" y="162.2">R56</text>
<text x="109.9" y="172.4">100k</text>
<text x="109.9" y="169.2">R55</text>
<text x="109.8" y="179.5">100k</text>
<text x="109.8" y="176.3">R54</text>
<text x="109.9" y="183.3">R53</text>
<text x="109.9" y="186.5">100k</text>
<text x="109.9" y="190.4">R52</text>
<text x="109.9" y="193.6">100k</text>
<text x="109.9" y="197.4">R51</text>
<text x="109.9" y="200.7">100k</text>
<text x="109.9" y="207.7">100k</text>
<text x="109.9" y="204.5">R50</text>
<text x="109.9" y="214.8">100k</text>
<text x="109.9" y="211.5">R49</text>
<text x="109.9" y="221.8">100k</text>
<text x="109.9" y="218.6">R48</text>
<text x="109.9" y="225.7">R47</text>
<text x="109.9" y="228.9">100k</text>
<text x="109.9" y="232.7">R46</text>
<text x="109.9" y="239.8">R45</text>
<text x="109.9" y="235.9">100k</text>
<text x="109.9" y="243">100k</text>
<text x="109.8" y="250">100k</text>
<text x="109.8" y="246.8">R44</text>
<text x="109.9" y="257.1">100k</text>
<text x="109.9" y="253.9">R43</text>
<text x="109.9" y="260.9">R42</text>
<text x="109.9" y="268">R41</text>
<text x="109.9" y="264.2">100k</text>
<text x="109.9" y="271.2">100k</text>
<text x="151" y="295.2">16x1 vfd</text>
<text x="151" y="298.4">U3</text>
<text x="109" y="304.7">gen diode</text>
<text x="109" y="301.6">D6</text>
<text x="258.2" y="310.4">JP5</text>
<text x="282.7" y="310.4">R16</text>
<text x="182.4" y="315.7">C13</text>
<text x="258.2" y="313.5">000</text>
<text x="282.7" y="313.5">10k</text>
<text x="104.8" y="322.2">pol cap</text>
<text x="104.8" y="319.3">C16</text>
<text x="182.4" y="318.8">pol cap</text>
<text x="261.6" y="322.7">C15</text>
<text x="261.6" y="325.9">pol cap</text>
<text x="182.4" y="335.1">D5</text>
<text x="260.6" y="333.3">D4</text>
<text x="320" y="334.7">SST176</text>
<text x="320" y="331.5">Q2</text>
<text x="182.4" y="338.2">gen diode</text>
<text x="260.6" y="336.5">gen diode</text>
<text x="260.7" y="347.1">1n4742?</text>
<text x="260.7" y="343.9">D3</text>
<text x="297" y="347.1">10k</text>
<text x="297" y="343.9">R17</text>
<text x="140.9" y="358.1">gen toroid</text>
<text x="146.2" y="354.5">T1</text>
<text x="184" y="357.6">gen cap</text>
<text x="184" y="354.5">C14</text>
<text x="205" y="359.4">220</text>
<text x="205" y="356.2">R14</text>
<text x="229.8" y="359.4">10k</text>
<text x="229.8" y="356.2">R15</text>
<text x="297" y="371.8">10k</text>
<text x="297" y="368.6">R13</text>
<text x="205.1" y="377.5">Q1</text>
<text x="205.1" y="380.6">SST174</text>
<text x="185" y="388.6">bdc01d</text>
<text x="185" y="391.7">Q3</text>
<text x="223" y="407">120</text>
<text x="223" y="403.9">R18</text>
</g>
</svg>
